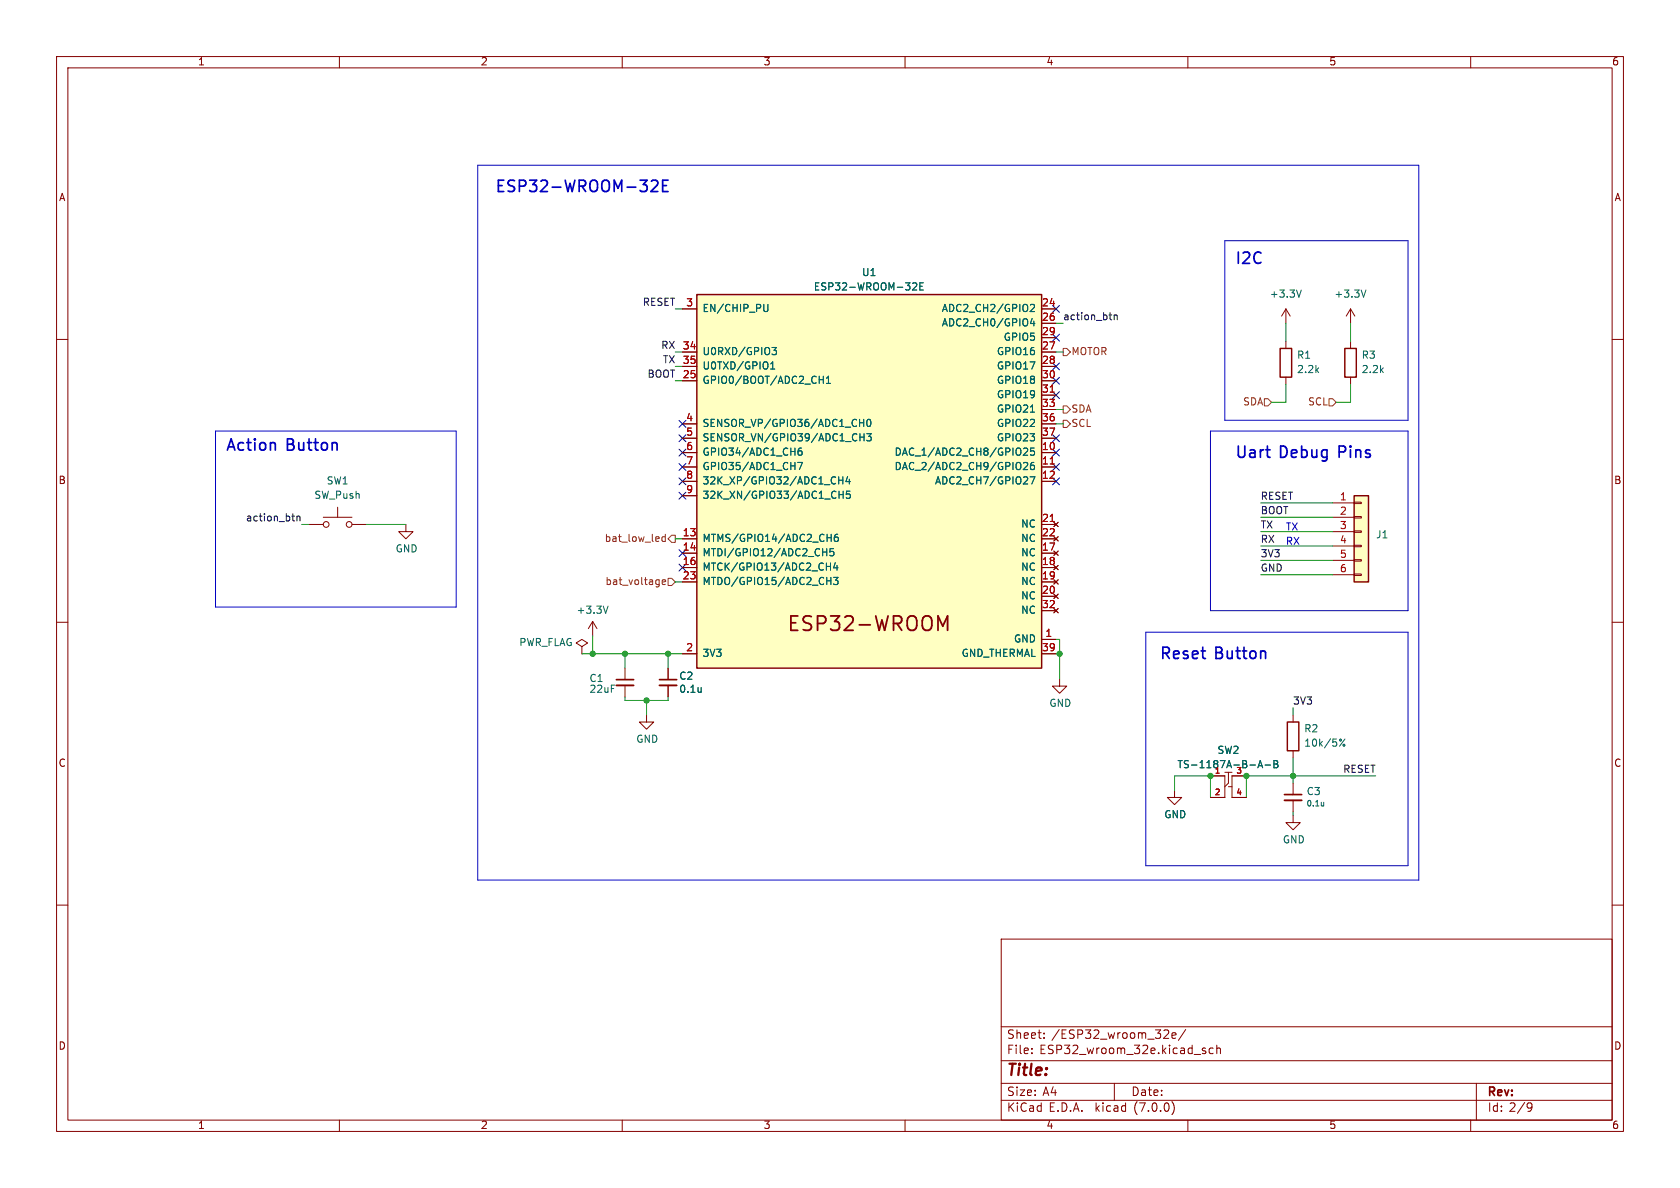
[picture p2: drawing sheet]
<svg xmlns="http://www.w3.org/2000/svg" width="297mm" height="210mm" viewBox="0 0 297 210" stroke-linecap="round" stroke-linejoin="round" font-family="sans-serif">
<g fill="none" stroke="#840000" stroke-width=".18">
<path d="M10 10h277v190h-277zM12 12h273v186h-273zM60 10v2M110 10v2M160 10v2M210 10v2M260 10v2M10 60h2M120.6 54.6h2.6M184.1 54.6h2.6M184.1 57.2h2.6M184.1 59.7h2.6"/>
<path d="M227.3 54.6l-.7 1.3M227.3 54.6v2.6M227.3 54.6l.8 1.3M238.8 54.6l-.8 1.3M238.8 54.6v2.6M238.8 54.6l.7 1.3M285 60h2M120.6 67.3h2.6M120.6 62.2h2.6M120.6 64.8h2.6M120.6 74.9h2.6M120.6 77.5h2.6"/>
<path d="M184.1 67.3h2.6M184.1 62.2h2.6M184.1 64.8h2.6M184.1 69.9h2.6M184.1 72.4h2.6M184.1 74.9h2.6M184.1 77.5h2.6M227.3 60.3v1.3M227.3 66.7v1.2M238.8 60.3v1.3M238.8 66.7v1.2M54.6 92.7h2.5"/>
<path d="M57.1 91.4h5.1M59.7 89.7v1.7M62.2 92.7h2.6M71.8 92.7v1.3h1.2l-1.2 1.3-1.3-1.3h1.3M120.6 80h2.6M120.6 82.6h2.6M120.6 85.1h2.6M120.6 95.3h2.6M120.6 97.8h2.6M120.6 87.6h2.6M184.1 80h2.6M184.1 82.6h2.6"/>
<path d="M184.1 85.1h2.6M184.1 95.3h2.6M184.1 97.8h2.6M184.1 92.7h2.6M186.3 97.4l.8 .8M186.3 99.9l.8 .8M186.3 92.3l.8 .8M186.3 94.9l.8 .7M187.1 97.4l-.8 .8M187.1 99.9l-.8 .8M187.1 92.3l-.8 .8M187.1 94.9l-.8 .7"/>
<path d="M235.6 88.9h3.8M235.6 91.4h3.8M235.6 94h3.8M235.6 96.5h3.8M235.6 99.1h3.8M239.4 98.9h1.3v.3h-1.3zM239.4 96.4h1.3v.2h-1.3zM239.4 93.9h1.3v.2h-1.3zM239.4 91.3h1.3v.3h-1.3zM239.4 88.8h1.3v.2h-1.3zM10 110h2M102.9 114.3l1-.6-1-.7-1 .7 1 .6v1.3"/>
<path d="M102.9 115.6h.1M104.8 109.9l-.8 1.2M104.8 109.9v2.5M104.8 109.9l.7 1.2M110.5 118.1v2M118.1 118.1v2M120.6 100.3h2.6M120.6 102.9h2.6M120.6 115.6h2.6M184.1 113h2.6M184.1 100.3h2.6M184.1 102.9h2.6"/>
<path d="M184.1 115.6h2.6M184.1 105.4h2.6M184.1 108h2.6M186.3 102.5l.8 .8M186.3 105l.8 .8M186.3 107.6l.8 .7M187.1 102.5l-.8 .8M187.1 105l-.8 .8M187.1 107.6l-.8 .7M235.6 101.6h3.8M239.4 101.5h1.3v.2h-1.3zM285 110h2"/>
<path d="M110.5 121.2v2M114.3 126.4v1.2h1.3l-1.3 1.3-1.3-1.3h1.3M118.1 121.2v2M187.3 120v1.3h1.3l-1.3 1.3-1.2-1.3h1.2M207.6 139.7v1.3h1.3l-1.3 1.2-1.2-1.2h1.2M214 137.2h2.5v3.8h-2.5M217.2 136.5v1.9l-.7 .7M217.2 139.1h.6M220.3 137.2h-2.5v3.8h2.5M228.6 126.4v1.2M228.6 132.7v1.3M228.6 138.4v2.1"/>
<path d="M10 160h2M228.6 144.1v1.3h1.3l-1.3 1.3-1.3-1.3h1.3M228.6 141.5v2M285 160h2M177 166h108v32h-108zM60 198v2M110 198v2M160 198v2M177 194.5h108M177 191.5h108M177 187.5h108M177 181.5h108"/>
<path d="M182.4 186.1v.2M182.4 185.3v.2M184.6 183.4v.2M184.6 182.6v.2M197 191.5v3M206.3 182.1l.3 .2-.1 .4-.8 .9h.9M207.2 194.7a1.72 1.72 0 0 1 0 2.3M207.2 183.1l.7-.2-.1-.3h-.4l-.2 .2 .1 .7h.5M209.6 182l-1.3 1.9M210 198v2M212.8 185.8h.3l.1 .2-.2 .3h-.3M212.8 185.3h.3"/>
<path d="M214.5 185.3h-.5l-.2 .2v.5l.1 .2h.6M215.1 185.4l.2-.1h.4l.1 1M215.1 184.8v1.5M260 198v2M261 191.5v6.5M270.3 195l.5 .1a.99 .99 0 0 1-.4 1.4h-.3M270.8 195.6l-.3 .3h-.2"/>
<circle cx="57.7" cy="92.7" r=".51"/>
<circle cx="61.7" cy="92.7" r=".51"/>
</g>
<g fill="#ffffc2" stroke="#ffffc2" stroke-width=".18">
<path d="M123.2 52.1h60.9v66h-60.9z"/>
<path d="M239.4 87.6h2.5v15.3h-2.5z"/>
</g>
<path d="M123.2 52.1h60.9v66h-60.9zM226.3 61.6h2v5.1h-2zM237.7 61.6h2.1v5.1h-2.1zM239.4 87.6h2.5v15.3h-2.5zM227.6 127.6h2v5.1h-2z" fill="none" stroke="#840000" stroke-width=".25"/>
<g fill="none" stroke="#840000" stroke-width=".32">
<path d="M139.8 110.1h.9M141 108.9h-1.2v2.5h1.2M143.4 109l-.9-.1a.62 .62 0 0 0-.5 .6 .62 .62 0 0 0 .5 .6 .93 .93 0 0 1 .9 .6 .65 .65 0 0 1-.4 .7l-1-.1M144.5 110.2h1a.69 .69 0 0 0 .5-.7 .69 .69 0 0 0-.5-.6h-1v2.5M146.8 108.9h1.6l-.8 1a.69 .69 0 0 1 .8 .4v.6l-.2 .4-.3 .1h-.7l-.4-.2M149.4 109.1l.3-.2h.6a.69 .69 0 0 1 .4 1.1l-1.4 1.4h1.5M151.9 110.5h2M154.8 108.9l.6 2.5 .5-1.8 .5 1.8 .6-2.5M158 110.2h.9a.69 .69 0 0 0 .5-.7 .69 .69 0 0 0-.5-.6h-.9v2.5M158.6 110.2l.8 1.2M160.5 109.2a.85 .85 0 0 1 1-.3 .85 .85 0 0 1 .6 .8v.9a.85 .85 0 0 1-.9 .9 .85 .85 0 0 1-.8-.9zM163.2 109.2a.85 .85 0 0 1 .9-.3 .85 .85 0 0 1 .6 .8v.9a.85 .85 0 0 1-.8 .9 .85 .85 0 0 1-.9-.9z"/>
<path d="M165.8 111.4v-2.5l.9 1.8 .8-1.8v2.5"/>
</g>
<g fill="none" stroke="#006464" stroke-width=".18">
<path d="M135.8 53.8v1l-.3 .3h-.2M161.4 50.1l.4-.1 .3 .4-.8 .9h.8M162.6 50.6h.4M163.2 50h-.6v1.3h.6M182.2 53.9l.5-.1 .2 .4-.8 .9h.8M182.5 56.3l-.3 .9h.8M182.8 56.8v.8M230.1 51.3l-.5 1.2M241.5 51.3l-.4 1.2M136.2 65.2h.8M136.2 64.3l.4-.3v1.2M136.5 61.4h.8l-.5 .5 .4 .1v.6l-.2 .1-.5-.1"/>
<path d="M141.7 79.2l-.4 .1a.86 .86 0 0 0 0 1.2l.4-.1 .1-.5-.2-.2h-.3l-.2 .2M144.8 67.1h.8M145.6 66.5v1.3M146.1 67.8h.7M146.1 66.9l.4-.4v1.3M152 74.7h.7M152 77.3h.8M152.7 74.1v1.3M152.8 76.7v1.2M153.2 76.7h.8l-.4 .5 .4 .1v.5l-.2 .1-.6-.1M153.4 74.2l.1-.1a.68 .68 0 0 1 .5 .7 .68 .68 0 0 1-.5 .6l-.1-.1-.2-.4zM181 79.3l.4-.1 .3 .4-.8 .9h.8"/>
<path d="M182.2 72.9h.7M182.8 79.2h-.6v.6l.1-.1 .5 .1 .1 .1-.1 .5-.1 .1-.5-.1M141 81.7h.9l-.6 1.3M145.4 97.6h.8M146.2 97v1.3M146.2 95.1h.7M146.8 99.5v1.3M146.9 94.4v1.3M147.4 97h-.6l-.1 .6 .2-.1h.4l.1 .2v.4l-.2 .2-.5-.2M147.7 99.5l-.3 .9h.8M148 100v.8M148.1 94.4l-.4 .1a.86 .86 0 0 0 0 1.2l.5-.1v-.4l-.2-.3h-.3l-.2 .3"/>
<path d="M148.3 84.3v1.3M148.3 84.9h.7M148.3 86.8v1.3M148.3 87.4h.8M149 84.3v1.3M149.1 86.8v1.3M149.8 84.2l-.3 .9h.8M150.2 84.7v.9M150.3 86.8h-.6l-.1 .6 .2-.1 .4 .1 .1 .2v.4l-.2 .1-.5-.1M181 81.9l.4-.2 .3 .4-.8 .9h.8M182.1 84.3h.9l-.6 1.3M182.8 81.7l-.4 .1a.86 .86 0 0 0 0 1.2l.4-.1 .1-.4-.2-.3h-.3l-.2 .3"/>
<path d="M107.5 107.1l-.4 1.3M146.1 100.1h.7M146.2 102.7h.7M146.9 102.1v1.2M147.4 102.1h.8l-.5 .5 .4 .1v.5l-.2 .1-.5-.1M221 135.2h.9M222.4 135.7l.4-1.2 .4 1.2M222.5 135.4h.6M223.6 135.2h1M225.2 134.5h.4l.3 .2-.3 .4 .3 .1v.3l-.2 .2h-.5zM225.2 135.1h.4M236.9 130.7l.1-.1 .2 .2-.2 .2-.1-.1"/>
<path d="M237.8 130.6l-1 1.3M234 141.8v.7M234 142.4h.1"/>
<circle cx="237.6" cy="131.7" r=".18"/>
</g>
<path d="M185.7 69.3h.7M185.7 82h.7M185.7 92.2h.7" fill="none" stroke="#a90000" stroke-width=".18"/>
<path d="M109 121.2h3M116.6 121.2h3M227.1 141.5h3" fill="none" stroke="#840000" stroke-width=".33"/>
<path d="M109 120.1h3M116.6 120.1h3M227.1 140.5h3" fill="none" stroke="#840000" stroke-width=".3"/>
<path d="M188 74.3h.6l.6 .6-.6 .7h-.6zM188 71.8h.6l.6 .6-.6 .6h-.6zM188 61.6h.6l.6 .6-.6 .7h-.6zM223.5 70.5h.7l.6 .6-.6 .7h-.7zM234.9 70.5h.7l.6 .6-.6 .7h-.7zM117.6 94.4v1.3M117.6 94.9h-.3l-.3 .2 .1 .6h.5M118.1 95.3l.6-.7h.7v1.3h-.7zM117.1 102.9l.6-.1-.1-.2-.3-.1-.2 .2v.6h.5M118.1 102.2h.6l.7 .7-.7 .6h-.6z" fill="none" stroke="#725600" stroke-width=".18"/>
<path d="M197 55.7v.8M197 55.8l.2-.1h.3v.8M51.6 91.2h.5M51.9 92.1h.2M52.5 91.4l.2-.2 .3 .1v.8M52.5 91.2v.9" fill="none" stroke="#0f0f0f" stroke-width=".18"/>
<path d="M115.2 31.9h.7a.54 .54 0 0 1 .3 .8l-1.1 1.2h1.2M117.2 32.8h.6M118.1 31.9h-.9v2h.9" fill="none" stroke="#0000c2" stroke-width=".3"/>
<path d="M84.5 29.2h166.3v126.4h-166.3zM216.5 42.5h32.4v31.8h-32.4zM38.1 76.2h42.5v31.1h-42.5zM214 76.2h34.9v31.8h-34.9zM202.6 111.8h46.3v41.2h-46.3z" fill="none" stroke="#0000c2" stroke-width=".18"/>
<g fill="none" stroke="#009600" stroke-width=".18">
<path d="M119.4 54.6h1.2M186.7 57.2h1.3M227.3 57.2v3.1M238.8 57.2v3.1M119.4 62.2h1.2M119.4 67.3h1.2M119.4 64.8h1.2M186.7 62.2h1.3M186.7 72.4h1.3M186.7 74.9h1.3M227.3 67.9v3.2h-2.5M238.8 67.9v3.2h-2.6"/>
<path d="M53.3 92.7h1.3M64.8 92.7h7M119.4 95.3h1.2M222.9 88.9h12.7M222.9 96.5h12.7M222.9 94h12.7M222.9 91.4h12.7M222.9 99.1h12.7M102.9 115.6h17.7M104.8 112.4v3.2M110.5 115.6v2.5M118.1 115.6v2.5"/>
<path d="M119.4 102.9h1.2M186.7 115.6h.6M186.7 113h.6v7M222.9 101.6h12.7M110.5 123.2v.6h7.6v-.6M114.3 123.8v2.6M207.6 139.7v-2.5h6.4v3.8M228.6 125.1v1.3M228.6 134v4.4M243.2 137.2h-22.9v3.8M228.6 143.5v.6"/>
</g>
<g fill="none" stroke="#000084" stroke-width=".18">
<path d="M186.1 59.1l1.2 1.2M186.1 54l1.2 1.2M187.3 59.1l-1.2 1.2M187.3 54l-1.2 1.2M120 74.3l1.3 1.2M120 79.4l1.3 1.2M120 76.9l1.3 1.2M121.3 74.3l-1.3 1.2M121.3 79.4l-1.3 1.2M121.3 76.9l-1.3 1.2M186.1 66.7l1.2 1.2M186.1 79.4l1.2 1.2"/>
<path d="M186.1 69.2l1.2 1.3M186.1 76.9l1.2 1.2M186.1 64.2l1.2 1.2M187.3 66.7l-1.2 1.2M187.3 79.4l-1.2 1.2M187.3 69.2l-1.2 1.3M187.3 76.9l-1.2 1.2M187.3 64.2l-1.2 1.2M120 84.5l1.3 1.2M120 81.9l1.3 1.3M120 87l1.3 1.2M120 99.7l1.3 1.2"/>
<path d="M120 97.2l1.3 1.2M121.3 84.5l-1.3 1.2M121.3 81.9l-1.3 1.3M121.3 87l-1.3 1.2M121.3 99.7l-1.3 1.2M121.3 97.2l-1.3 1.2M186.1 81.9l1.2 1.3M186.1 84.5l1.2 1.2M187.3 81.9l-1.2 1.3M187.3 84.5l-1.2 1.2"/>
</g>
<g fill="#009600" stroke="#009600" stroke-width=".18">
<circle cx="187.3" cy="115.6" r=".46"/>
<circle cx="214" cy="137.2" r=".46"/>
<circle cx="220.3" cy="137.2" r=".46"/>
<circle cx="118.1" cy="115.6" r=".46"/>
<circle cx="114.3" cy="123.8" r=".46"/>
<circle cx="228.6" cy="137.2" r=".46"/>
<circle cx="104.8" cy="115.6" r=".46"/>
<circle cx="110.5" cy="115.6" r=".46"/>
</g>
<g font-size="2.8" fill="#0000c2">
<text x="87.6" y="34.3">ESP32-WROOM-32E</text>
<text x="218.4" y="47">I2C</text>
<text x="40" y="80">Action</text>
<text x="50.7" y="80">Button</text>
<text x="218.4" y="81.3">Uart</text>
<text x="226.3" y="81.3">Debug</text>
<text x="237" y="81.3">Pins</text>
<text x="205.1" y="116.8">Reset</text>
<text x="214.8" y="116.8">Button</text>
</g>
<text font-size="2.8" fill="#840000" x="178" y="190.8">Title:</text>
<g font-size="2.1" fill="#840000">
<text x="178" y="183.9">Sheet:</text>
<text x="185.9" y="183.9">/ESP32_wroom_32e/</text>
<text x="178" y="186.6">File:</text>
<text x="183.8" y="186.6">ESP32_wroom_32e.kicad_sch</text>
<text x="178" y="196.8">KiCad</text>
<text x="178" y="194">Size:</text>
<text x="184.3" y="194">A4</text>
<text x="185.4" y="196.8">E.D.A.</text>
<text x="193.7" y="196.8">kicad</text>
<text x="200" y="194">Date:</text>
<text x="200.6" y="196.8">(7.0.0)</text>
<text x="263" y="194.2">Rev:</text>
<text x="263" y="196.8">Id: 2/9</text>
</g>
<g font-size="1.8" fill="#840000">
<text x="35" y="11.8">1</text>
<text x="85" y="11.8">2</text>
<text x="135" y="11.8">3</text>
<text x="185" y="11.8">4</text>
<text x="235" y="11.8">5</text>
<text x="285" y="11.8">6</text>
<text x="10.4" y="35.8">A</text>
<text x="285.4" y="35.8">A</text>
<text x="10.3" y="85.8">B</text>
<text x="285.3" y="85.8">B</text>
<text x="10.3" y="135.8">C</text>
<text x="285.3" y="135.8">C</text>
<text x="10.3" y="185.8">D</text>
<text x="285.3" y="185.8">D</text>
<text x="35" y="199.8">1</text>
<text x="85" y="199.8">2</text>
<text x="135" y="199.8">3</text>
<text x="185" y="199.8">4</text>
<text x="235" y="199.8">5</text>
<text x="285" y="199.8">6</text>
</g>
<g font-size="1.8" fill="#006464">
<text x="143.8" y="51.6">ESP32-WROOM-32E</text>
<text x="152.3" y="49.1">U1</text>
<text x="224.4" y="52.9">+3.3V</text>
<text x="235.9" y="52.9">+3.3V</text>
<text x="124.2" y="55.4">EN/CHIP_PU</text>
<text x="166.4" y="55.4">ADC2_CH2/GPIO2</text>
<text x="166.4" y="58">ADC2_CH0/GPIO4</text>
<text x="124.2" y="63.1">U0RXD/GPIO3</text>
<text x="124.2" y="65.6">U0TXD/GPIO1</text>
<text x="176.1" y="63.1">GPIO16</text>
<text x="176.1" y="65.6">GPIO17</text>
<text x="177.3" y="60.5">GPIO5</text>
<text x="229.2" y="63.7">R1</text>
<text x="240.7" y="63.7">R3</text>
<text x="124.2" y="68.1">GPIO0/BOOT/ADC2_CH1</text>
<text x="176.1" y="68.1">GPIO18</text>
<text x="176.1" y="70.7">GPIO19</text>
<text x="229.2" y="66.2">2.2k</text>
<text x="240.7" y="66.2">2.2k</text>
<text x="124.2" y="75.8">SENSOR_VP/GPIO36/ADC1_CH0</text>
<text x="176.1" y="73.2">GPIO21</text>
<text x="176.1" y="75.8">GPIO22</text>
<text x="124.2" y="78.3">SENSOR_VN/GPIO39/ADC1_CH3</text>
<text x="124.2" y="80.8">GPIO34/ADC1_CH6</text>
<text x="124.2" y="83.4">GPIO35/ADC1_CH7</text>
<text x="158" y="80.8">DAC_1/ADC2_CH8/GPIO25</text>
<text x="158" y="83.4">DAC_2/ADC2_CH9/GPIO26</text>
<text x="176.1" y="78.3">GPIO23</text>
<text x="55.5" y="88.5">SW_Push</text>
<text x="57.7" y="85.9">SW1</text>
<text x="124.2" y="85.9">32K_XP/GPIO32/ADC1_CH4</text>
<text x="124.2" y="88.5">32K_XN/GPIO33/ADC1_CH5</text>
<text x="165.2" y="85.9">ADC2_CH7/GPIO27</text>
<text x="180.4" y="93.5">NC</text>
<text x="243.2" y="95.4">J1</text>
<text x="69.9" y="97.9">GND</text>
<text x="124.2" y="96.1">MTMS/GPIO14/ADC2_CH6</text>
<text x="124.2" y="98.6">MTDI/GPIO12/ADC2_CH5</text>
<text x="124.2" y="101.2">MTCK/GPIO13/ADC2_CH4</text>
<text x="180.4" y="98.6">NC</text>
<text x="180.4" y="101.2">NC</text>
<text x="180.4" y="96.1">NC</text>
<text x="124.2" y="103.7">MTDO/GPIO15/ADC2_CH3</text>
<text x="180.4" y="103.7">NC</text>
<text x="180.4" y="106.2">NC</text>
<text x="101.9" y="108.8">+3.3V</text>
<text x="179.1" y="113.9">GND</text>
<text x="180.4" y="108.8">NC</text>
<text x="91.7" y="114.5">PWR_FLAG</text>
<text x="124.2" y="116.4">3V3</text>
<text x="169.9" y="116.4">GND_THERMAL</text>
<text x="104.1" y="120.8">C1</text>
<text x="104.1" y="122.7">22uF</text>
<text x="120" y="120.4">C2</text>
<text x="120" y="122.7">0.1u</text>
<text x="185.5" y="125.2">GND</text>
<text x="112.4" y="131.6">GND</text>
<text x="230.5" y="129.7">R2</text>
<text x="208.1" y="136.1">TS-1187A-B-A-B</text>
<text x="215.2" y="133.5">SW2</text>
<text x="230.5" y="132.3">10k/5%</text>
<text x="230.9" y="140.8">C3</text>
<text x="205.8" y="144.9">GND</text>
<text x="226.7" y="149.4">GND</text>
</g>
<g font-size="1.8" fill="#0f0f0f">
<text x="113.5" y="54.3">RESET</text>
<text x="188" y="56.8">action_btn</text>
<text x="116.8" y="61.9">RX</text>
<text x="117.1" y="64.4">TX</text>
<text x="114.4" y="67">BOOT</text>
<text x="222.9" y="88.6">RESET</text>
<text x="43.4" y="92.4">action_btn</text>
<text x="222.9" y="91.1">BOOT</text>
<text x="222.9" y="93.6">TX</text>
<text x="222.9" y="96.2">RX</text>
<text x="222.9" y="101.3">GND</text>
<text x="222.9" y="98.7">3V3</text>
<text x="228.6" y="124.7">3V3</text>
<text x="237.3" y="136.8">RESET</text>
</g>
<g font-size="1.8" fill="#a90000">
<text x="121.3" y="54.4">3</text>
<text x="184.1" y="54.4">24</text>
<text x="184.1" y="56.9">26</text>
<text x="184.1" y="59.4">29</text>
<text x="120.6" y="62">34</text>
<text x="120.6" y="64.5">35</text>
<text x="184.1" y="62">27</text>
<text x="184.1" y="64.5">28</text>
<text x="120.6" y="67.1">25</text>
<text x="184.1" y="67.1">30</text>
<text x="184.1" y="69.6">31</text>
<text x="121.3" y="74.7">4</text>
<text x="121.3" y="77.2">5</text>
<text x="184.1" y="72.1">33</text>
<text x="184.1" y="74.7">36</text>
<text x="184.1" y="77.2">37</text>
<text x="121.3" y="79.8">6</text>
<text x="121.3" y="82.3">7</text>
<text x="184.1" y="79.8">10</text>
<text x="184.1" y="82.3">11</text>
<text x="121.3" y="84.8">8</text>
<text x="121.3" y="87.4">9</text>
<text x="184.1" y="84.8">12</text>
<text x="236.8" y="88.6">1</text>
<text x="120.6" y="95">13</text>
<text x="184.1" y="92.5">21</text>
<text x="184.1" y="95">22</text>
<text x="236.8" y="91.2">2</text>
<text x="236.8" y="93.7">3</text>
<text x="120.6" y="97.5">14</text>
<text x="120.6" y="100.1">16</text>
<text x="184.1" y="97.5">17</text>
<text x="184.1" y="100.1">18</text>
<text x="236.8" y="96.3">4</text>
<text x="236.8" y="98.8">5</text>
<text x="236.8" y="101.3">6</text>
<text x="120.6" y="102.6">23</text>
<text x="184.1" y="102.6">19</text>
<text x="184.1" y="105.2">20</text>
<text x="184.1" y="107.7">32</text>
<text x="184.8" y="112.8">1</text>
<text x="121.3" y="115.3">2</text>
<text x="184.1" y="115.3">39</text>
</g>
<g font-size="1.8" fill="#725600">
<text x="189.4" y="63.1">MOTOR</text>
<text x="219.6" y="71.9">SDA</text>
<text x="231.1" y="71.9">SCL</text>
<text x="189.4" y="75.8">SCL</text>
<text x="189.4" y="73.2">SDA</text>
<text x="106.8" y="96.1">bat_low_led</text>
<text x="106.9" y="103.7">bat_voltage</text>
</g>
<g font-size="1.8" fill="#0000c2">
<text x="227.3" y="94">TX</text>
<text x="227.3" y="96.5">RX</text>
</g>
<g font-size="1.4" fill="#a90000">
<text x="214.7" y="136.9">1</text>
<text x="218.5" y="136.9">3</text>
<text x="214.7" y="140.7">2</text>
<text x="218.5" y="140.7">4</text>
</g>
<text font-size="1.4" fill="#006464" x="230.9" y="142.8">0.1u</text>
</svg>
